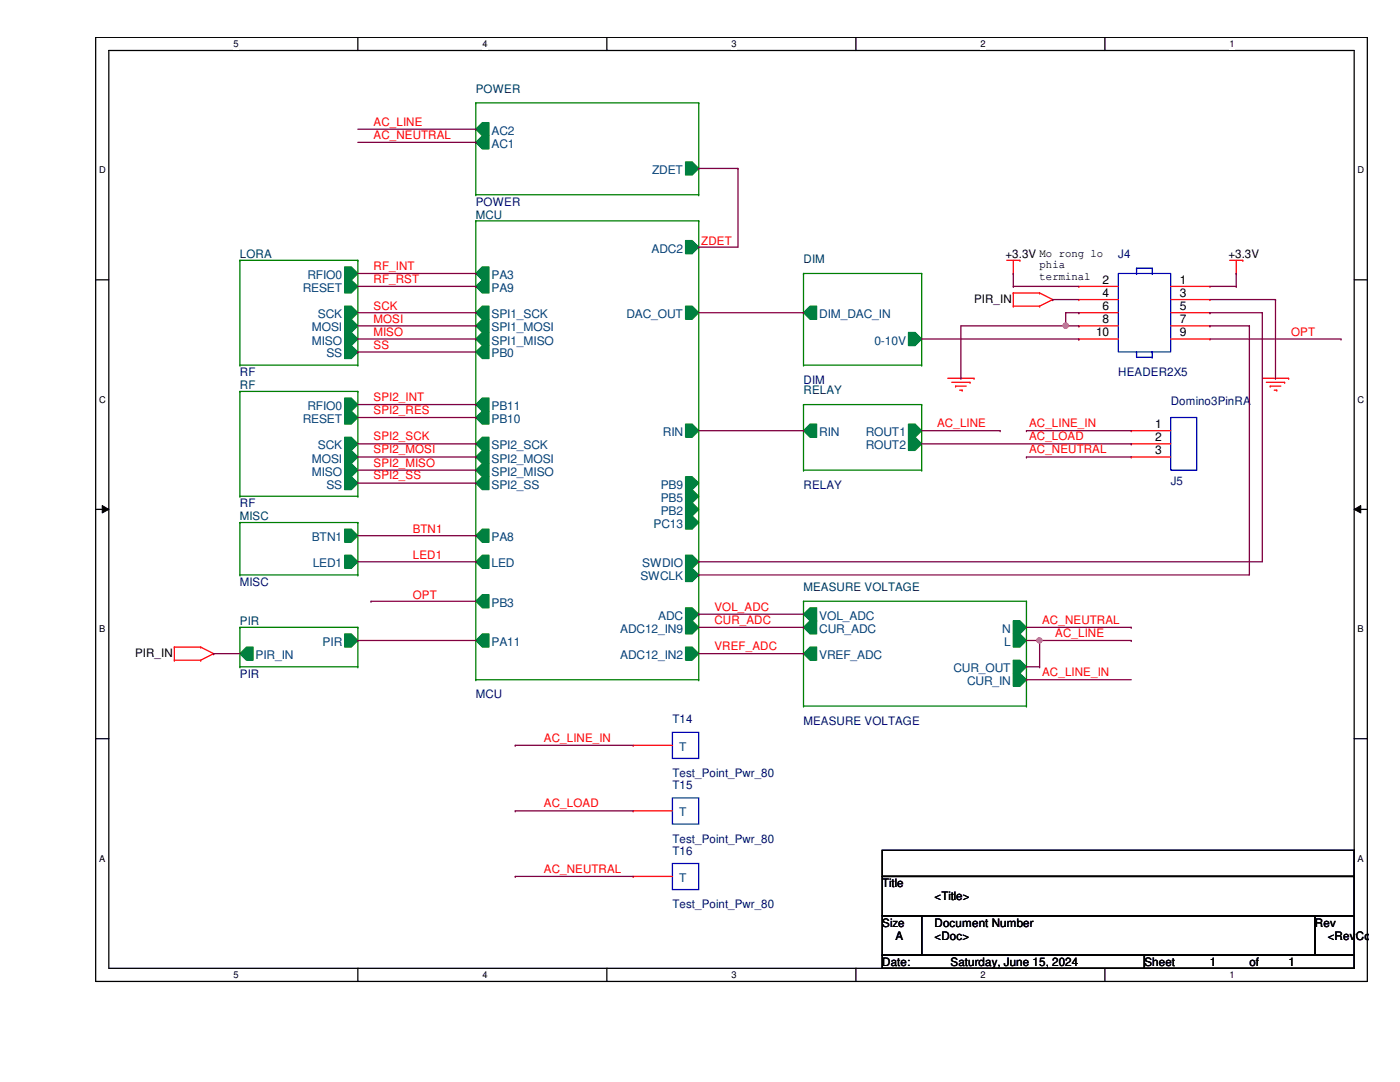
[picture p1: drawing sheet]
<svg xmlns="http://www.w3.org/2000/svg" width="279mm" height="216mm" viewBox="0 0 279 216" stroke-linecap="round" stroke-linejoin="round" font-family="sans-serif">
<path d="M19.1 7.5h253.8v188.3h-253.8zM21.7 10.1h248.6v183.1h-248.6z" fill="none" stroke="#000" stroke-width=".25"/>
<g fill="#fff">
<path d="M46.6 7.7h1v2.1h-1z"/>
<path d="M46.6 193.5h1v2.1h-1z"/>
</g>
<path d="M71.4 7.5v2.6M71.4 193.2v2.6" fill="none" stroke="#000" stroke-width=".25"/>
<g fill="#fff">
<path d="M96.3 7.7h1v2.1h-1z"/>
<path d="M96.3 193.5h1v2.1h-1z"/>
</g>
<path d="M121.1 7.5v2.6M121.1 193.2v2.6" fill="none" stroke="#000" stroke-width=".25"/>
<g fill="#fff">
<path d="M146 7.7h1v2.1h-1z"/>
<path d="M146 193.5h1v2.1h-1z"/>
</g>
<path d="M170.8 7.5v2.6M170.8 193.2v2.6" fill="none" stroke="#000" stroke-width=".25"/>
<g fill="#fff">
<path d="M195.7 7.7h1v2.1h-1z"/>
<path d="M195.7 193.5h1v2.1h-1z"/>
</g>
<path d="M220.5 7.5v2.6M220.5 193.2v2.6" fill="none" stroke="#000" stroke-width=".25"/>
<g fill="#fff">
<path d="M245.4 7.7h1v2.1h-1z"/>
<path d="M245.4 193.5h1v2.1h-1z"/>
<path d="M19.8 32.9h1.3v2.1h-1.3z"/>
<path d="M270.9 32.9h1.3v2.1h-1.3z"/>
<path d="M19.8 78.7h1.3v2.1h-1.3z"/>
<path d="M270.9 78.7h1.3v2.1h-1.3z"/>
</g>
<path d="M19.1 55.8h2.6M270.3 55.8h2.6" fill="none" stroke="#000" stroke-width=".25"/>
<g fill="#fff">
<path d="M19.8 124.5h1.2v2.1h-1.2z"/>
<path d="M270.9 124.5h1.3v2.1h-1.3z"/>
</g>
<path d="M19.1 101.6h2.6M270.3 101.6h2.6" fill="none" stroke="#000" stroke-width=".25"/>
<path d="M20.4 100.9l1.3 .7-1.3 .8zM270.3 101.6l1.3-.7v1.5z" fill="#000"/>
<path d="M20.4 100.9l1.3 .7-1.3 .8zM270.3 101.6l1.3-.7v1.5z" fill="none" stroke="#000" stroke-width=".2"/>
<g fill="#fff">
<path d="M19.8 170.3h1.2v2h-1.2z"/>
<path d="M270.9 170.3h1.3v2h-1.3z"/>
</g>
<path d="M19.1 147.4h2.6M270.3 147.4h2.6M176.1 169.7h94.2v5.2h-94.2zM176.1 174.9h94.2v7.9h-94.2zM176.1 182.8h7.8v7.8h-7.8zM176.1 190.6h52.3v2.6h-52.3zM183.9 182.8h78.5v7.8h-78.5zM228.4 190.6h41.9v2.6h-41.9zM262.4 182.8h7.9v7.8h-7.9z" fill="none" stroke="#000" stroke-width=".25"/>
<g fill="none" stroke="#f00" stroke-width=".25">
<path d="M200.9 51.9h2.6M202.2 58.5h.1M202.2 54.6h.1M202.2 51.9v2.7M202.2 58.5v2.6M202.2 58.5h5.3M203.5 51.9h.1M207.5 58.5h.1M207.5 58.5l2.6 1.3M210.1 59.8h.1M210.1 59.8l-2.6 1.3M245.4 51.9h2.6"/>
<path d="M246.7 54.6h.1M246.7 51.9v2.7M248 51.9h.1M189.1 75.5h5.3M189.9 76.3h3.7M190.7 77h.1M190.7 77h2.1M191.5 77.9h.5M192 77.9h.1M193.6 76.3h.1M194.4 75.5h.1M202.2 61.1h.1"/>
<path d="M202.2 61.1h5.3M207.5 61.1h.1M251.9 75.5h5.3M252.7 76.3h3.7M253.5 77h.1M253.5 77h2.1M254.3 77.9h.5M254.8 77.9h.1M256.4 76.3h.1M257.2 75.5h.1M34.8 131.7h.1M34.8 129.1h.1"/>
<path d="M34.8 131.7h5.2M34.8 129.1v2.6M34.8 129.1h5.2M40 131.7h.1M40 129.1h.1M40 129.1l2.6 1.3M42.6 130.4h.1M42.6 130.4l-2.6 1.3"/>
</g>
<path d="M161.7 61.1h1.3v2.6h-1.3l-1.3-1.3z" fill-rule="evenodd" fill="#008040"/>
<path d="M161.7 61.1h1.3v2.6h-1.3l-1.3-1.3z" fill="none" stroke="#008040" stroke-width=".25"/>
<path d="M181.3 66.3h1.3l1.3 1.3-1.3 1.4h-1.3z" fill-rule="evenodd" fill="#008040"/>
<path d="M181.3 66.3h1.3l1.3 1.3-1.3 1.4h-1.3z" fill="none" stroke="#008040" stroke-width=".25"/>
<path d="M160.4 54.6h.1M160.4 54.6h23.5M160.4 54.6v18.3M183.9 54.6h.1M183.9 54.6v18.3M160.4 72.9h.1M160.4 72.9h23.5M183.9 72.9h.1" fill="none" stroke="#008000" stroke-width=".25"/>
<path d="M134.2 146.1h5.2v5.2h-5.2z" fill="none" stroke="#00f" stroke-width=".25"/>
<path d="M126.4 148.7h.1M126.4 148.7h7.8" fill="none" stroke="#f00" stroke-width=".25"/>
<path d="M68.8 55.9h1.3l1.3 1.2-1.3 1.4h-1.3z" fill-rule="evenodd" fill="#008040"/>
<path d="M68.8 55.9h1.3l1.3 1.2-1.3 1.4h-1.3z" fill="none" stroke="#008040" stroke-width=".25"/>
<path d="M68.8 69h1.3l1.3 1.2-1.3 1.3h-1.3z" fill-rule="evenodd" fill="#008040"/>
<path d="M68.8 69h1.3l1.3 1.2-1.3 1.3h-1.3z" fill="none" stroke="#008040" stroke-width=".25"/>
<path d="M68.8 61.1h1.3l1.3 1.3-1.3 1.3h-1.3z" fill-rule="evenodd" fill="#008040"/>
<path d="M68.8 61.1h1.3l1.3 1.3-1.3 1.3h-1.3z" fill="none" stroke="#008040" stroke-width=".25"/>
<path d="M68.8 63.7h1.3l1.3 1.3-1.3 1.3h-1.3z" fill-rule="evenodd" fill="#008040"/>
<path d="M68.8 63.7h1.3l1.3 1.3-1.3 1.3h-1.3z" fill="none" stroke="#008040" stroke-width=".25"/>
<path d="M68.8 66.3h1.3l1.3 1.3-1.3 1.4h-1.3z" fill-rule="evenodd" fill="#008040"/>
<path d="M68.8 66.3h1.3l1.3 1.3-1.3 1.4h-1.3z" fill="none" stroke="#008040" stroke-width=".25"/>
<path d="M68.8 53.3h1.3l1.3 1.3-1.3 1.3h-1.3z" fill-rule="evenodd" fill="#008040"/>
<path d="M68.8 53.3h1.3l1.3 1.3-1.3 1.3h-1.3z" fill="none" stroke="#008040" stroke-width=".25"/>
<path d="M47.9 51.9h.1M47.9 51.9h23.5M47.9 51.9v21M71.4 51.9h.1M71.4 51.9v21M47.9 72.9h.1M47.9 72.9h23.5M71.4 72.9h.1" fill="none" stroke="#008000" stroke-width=".25"/>
<path d="M136.8 32.3h1.3l1.3 1.3-1.3 1.3h-1.3z" fill-rule="evenodd" fill="#008040"/>
<path d="M136.8 32.3h1.3l1.3 1.3-1.3 1.3h-1.3z" fill="none" stroke="#008040" stroke-width=".25"/>
<path d="M95 25.8l1.3-1.3h1.3v2.6h-1.3z" fill-rule="evenodd" fill="#008040"/>
<path d="M95 25.8l1.3-1.3h1.3v2.6h-1.3z" fill="none" stroke="#008040" stroke-width=".25"/>
<path d="M95 28.4l1.3-1.3h1.3v2.6h-1.3z" fill-rule="evenodd" fill="#008040"/>
<path d="M95 28.4l1.3-1.3h1.3v2.6h-1.3z" fill="none" stroke="#008040" stroke-width=".25"/>
<path d="M95 38.9h.1M95 20.5h.1M95 20.5h44.4M95 38.9h44.4M95 20.5v18.4M139.4 20.5h.1M139.4 38.9h.1M139.4 20.5v18.4" fill="none" stroke="#008000" stroke-width=".25"/>
<path d="M161.7 84.6h1.3v2.6h-1.3l-1.3-1.3z" fill-rule="evenodd" fill="#008040"/>
<path d="M161.7 84.6h1.3v2.6h-1.3l-1.3-1.3z" fill="none" stroke="#008040" stroke-width=".25"/>
<path d="M181.3 84.6h1.3l1.3 1.3-1.3 1.3h-1.3z" fill-rule="evenodd" fill="#008040"/>
<path d="M181.3 84.6h1.3l1.3 1.3-1.3 1.3h-1.3z" fill="none" stroke="#008040" stroke-width=".25"/>
<path d="M181.3 87.2h1.3l1.3 1.4-1.3 1.3h-1.3z" fill-rule="evenodd" fill="#008040"/>
<path d="M181.3 87.2h1.3l1.3 1.4-1.3 1.3h-1.3z" fill="none" stroke="#008040" stroke-width=".25"/>
<path d="M160.4 93.8h.1M160.4 80.7h.1M160.4 80.7h23.5M160.4 93.8h23.5M160.4 80.7v13.1M183.9 80.7h.1M183.9 93.8h.1M183.9 80.7v13.1" fill="none" stroke="#008000" stroke-width=".25"/>
<path d="M136.8 121.3h1.3l1.3 1.3-1.3 1.3h-1.3z" fill-rule="evenodd" fill="#008040"/>
<path d="M136.8 121.3h1.3l1.3 1.3-1.3 1.3h-1.3z" fill="none" stroke="#008040" stroke-width=".25"/>
<path d="M136.8 48h1.3l1.3 1.3-1.3 1.3h-1.3z" fill-rule="evenodd" fill="#008040"/>
<path d="M136.8 48h1.3l1.3 1.3-1.3 1.3h-1.3z" fill="none" stroke="#008040" stroke-width=".25"/>
<path d="M96.3 53.3h1.3v2.6h-1.3l-1.3-1.3z" fill-rule="evenodd" fill="#008040"/>
<path d="M96.3 53.3h1.3v2.6h-1.3l-1.3-1.3z" fill="none" stroke="#008040" stroke-width=".25"/>
<path d="M95 80.7l1.3-1.3h1.3v2.6h-1.3z" fill-rule="evenodd" fill="#008040"/>
<path d="M95 80.7l1.3-1.3h1.3v2.6h-1.3z" fill="none" stroke="#008040" stroke-width=".25"/>
<path d="M96.3 61.1h1.3v2.6h-1.3l-1.3-1.3z" fill-rule="evenodd" fill="#008040"/>
<path d="M96.3 61.1h1.3v2.6h-1.3l-1.3-1.3z" fill="none" stroke="#008040" stroke-width=".25"/>
<path d="M95 83.3l1.3-1.3h1.3v2.6h-1.3z" fill-rule="evenodd" fill="#008040"/>
<path d="M95 83.3l1.3-1.3h1.3v2.6h-1.3z" fill="none" stroke="#008040" stroke-width=".25"/>
<path d="M95 67.6l1.3-1.3h1.3v2.7h-1.3z" fill-rule="evenodd" fill="#008040"/>
<path d="M95 67.6l1.3-1.3h1.3v2.7h-1.3z" fill="none" stroke="#008040" stroke-width=".25"/>
<path d="M136.8 95.1h1.3l1.3 1.3-1.3 1.3h-1.3z" fill-rule="evenodd" fill="#008040"/>
<path d="M136.8 95.1h1.3l1.3 1.3-1.3 1.3h-1.3z" fill="none" stroke="#008040" stroke-width=".25"/>
<path d="M96.3 63.7h1.3v2.6h-1.3l-1.3-1.3z" fill-rule="evenodd" fill="#008040"/>
<path d="M96.3 63.7h1.3v2.6h-1.3l-1.3-1.3z" fill="none" stroke="#008040" stroke-width=".25"/>
<path d="M136.8 97.7h1.3l1.3 1.3-1.3 1.3h-1.3z" fill-rule="evenodd" fill="#008040"/>
<path d="M136.8 97.7h1.3l1.3 1.3-1.3 1.3h-1.3z" fill="none" stroke="#008040" stroke-width=".25"/>
<path d="M95 120l1.3-1.3h1.3v2.6h-1.3z" fill-rule="evenodd" fill="#008040"/>
<path d="M95 120l1.3-1.3h1.3v2.6h-1.3z" fill="none" stroke="#008040" stroke-width=".25"/>
<path d="M95 70.2l1.3-1.2h1.3v2.5h-1.3z" fill-rule="evenodd" fill="#008040"/>
<path d="M95 70.2l1.3-1.2h1.3v2.5h-1.3z" fill="none" stroke="#008040" stroke-width=".25"/>
<path d="M136.8 103h1.3l1.3 1.3-1.3 1.3h-1.3z" fill-rule="evenodd" fill="#008040"/>
<path d="M136.8 103h1.3l1.3 1.3-1.3 1.3h-1.3z" fill="none" stroke="#008040" stroke-width=".25"/>
<path d="M136.8 100.3h1.3l1.3 1.3-1.3 1.4h-1.3z" fill-rule="evenodd" fill="#008040"/>
<path d="M136.8 100.3h1.3l1.3 1.3-1.3 1.4h-1.3z" fill="none" stroke="#008040" stroke-width=".25"/>
<path d="M136.8 61.1h1.3l1.3 1.3-1.3 1.3h-1.3z" fill-rule="evenodd" fill="#008040"/>
<path d="M136.8 61.1h1.3l1.3 1.3-1.3 1.3h-1.3z" fill="none" stroke="#008040" stroke-width=".25"/>
<path d="M136.8 110.8h1.3l1.3 1.3-1.3 1.3h-1.3z" fill-rule="evenodd" fill="#008040"/>
<path d="M136.8 110.8h1.3l1.3 1.3-1.3 1.3h-1.3z" fill="none" stroke="#008040" stroke-width=".25"/>
<path d="M136.8 113.4h1.3l1.3 1.3-1.3 1.3h-1.3z" fill-rule="evenodd" fill="#008040"/>
<path d="M136.8 113.4h1.3l1.3 1.3-1.3 1.3h-1.3z" fill="none" stroke="#008040" stroke-width=".25"/>
<path d="M95 106.9l1.3-1.3h1.3v2.6h-1.3z" fill-rule="evenodd" fill="#008040"/>
<path d="M95 106.9l1.3-1.3h1.3v2.6h-1.3z" fill="none" stroke="#008040" stroke-width=".25"/>
<path d="M96.3 110.8h1.3v2.6h-1.3l-1.3-1.3z" fill-rule="evenodd" fill="#008040"/>
<path d="M96.3 110.8h1.3v2.6h-1.3l-1.3-1.3z" fill="none" stroke="#008040" stroke-width=".25"/>
<path d="M95 91.2l1.3-1.3h1.3v2.6h-1.3z" fill-rule="evenodd" fill="#008040"/>
<path d="M95 91.2l1.3-1.3h1.3v2.6h-1.3z" fill="none" stroke="#008040" stroke-width=".25"/>
<path d="M95 88.6l1.3-1.4h1.3v2.7h-1.3z" fill-rule="evenodd" fill="#008040"/>
<path d="M95 88.6l1.3-1.4h1.3v2.7h-1.3z" fill="none" stroke="#008040" stroke-width=".25"/>
<path d="M95 96.4l1.3-1.3h1.3v2.6h-1.3z" fill-rule="evenodd" fill="#008040"/>
<path d="M95 96.4l1.3-1.3h1.3v2.6h-1.3z" fill="none" stroke="#008040" stroke-width=".25"/>
<path d="M95 93.8l1.3-1.3h1.3v2.6h-1.3z" fill-rule="evenodd" fill="#008040"/>
<path d="M95 93.8l1.3-1.3h1.3v2.6h-1.3z" fill="none" stroke="#008040" stroke-width=".25"/>
<path d="M95 127.8l1.3-1.3h1.3v2.6h-1.3z" fill-rule="evenodd" fill="#008040"/>
<path d="M95 127.8l1.3-1.3h1.3v2.6h-1.3z" fill="none" stroke="#008040" stroke-width=".25"/>
<path d="M136.8 123.9h1.3l1.3 1.3-1.3 1.3h-1.3z" fill-rule="evenodd" fill="#008040"/>
<path d="M136.8 123.9h1.3l1.3 1.3-1.3 1.3h-1.3z" fill="none" stroke="#008040" stroke-width=".25"/>
<path d="M95 57.1l1.3-1.2h1.3v2.6h-1.3z" fill-rule="evenodd" fill="#008040"/>
<path d="M95 57.1l1.3-1.2h1.3v2.6h-1.3z" fill="none" stroke="#008040" stroke-width=".25"/>
<path d="M136.8 84.6h1.3l1.3 1.3-1.3 1.3h-1.3z" fill-rule="evenodd" fill="#008040"/>
<path d="M136.8 84.6h1.3l1.3 1.3-1.3 1.3h-1.3z" fill="none" stroke="#008040" stroke-width=".25"/>
<path d="M136.8 129.1h1.3l1.3 1.3-1.3 1.3h-1.3z" fill-rule="evenodd" fill="#008040"/>
<path d="M136.8 129.1h1.3l1.3 1.3-1.3 1.3h-1.3z" fill="none" stroke="#008040" stroke-width=".25"/>
<path d="M95 44.1h.1M95 44.1h44.4M95 44.1v91.5M139.4 44.1h.1M139.4 44.1v91.5M95 135.6h.1M95 135.6h44.4M139.4 135.6h.1" fill="none" stroke="#008000" stroke-width=".25"/>
<path d="M68.8 105.6h1.3l1.3 1.3-1.3 1.3h-1.3z" fill-rule="evenodd" fill="#008040"/>
<path d="M68.8 105.6h1.3l1.3 1.3-1.3 1.3h-1.3z" fill="none" stroke="#008040" stroke-width=".25"/>
<path d="M68.8 110.8h1.3l1.3 1.3-1.3 1.3h-1.3z" fill-rule="evenodd" fill="#008040"/>
<path d="M68.8 110.8h1.3l1.3 1.3-1.3 1.3h-1.3z" fill="none" stroke="#008040" stroke-width=".25"/>
<path d="M47.9 114.7h.1M47.9 104.3h.1M47.9 104.3h23.5M47.9 114.7h23.5M47.9 104.3v10.4M71.4 104.3h.1M71.4 114.7h.1M71.4 104.3v10.4" fill="none" stroke="#008000" stroke-width=".25"/>
<path d="M68.8 87.2h1.3l1.3 1.4-1.3 1.3h-1.3z" fill-rule="evenodd" fill="#008040"/>
<path d="M68.8 87.2h1.3l1.3 1.4-1.3 1.3h-1.3z" fill="none" stroke="#008040" stroke-width=".25"/>
<path d="M68.8 79.4h1.3l1.3 1.3-1.3 1.3h-1.3z" fill-rule="evenodd" fill="#008040"/>
<path d="M68.8 79.4h1.3l1.3 1.3-1.3 1.3h-1.3z" fill="none" stroke="#008040" stroke-width=".25"/>
<path d="M68.8 89.9h1.3l1.3 1.3-1.3 1.3h-1.3z" fill-rule="evenodd" fill="#008040"/>
<path d="M68.8 89.9h1.3l1.3 1.3-1.3 1.3h-1.3z" fill="none" stroke="#008040" stroke-width=".25"/>
<path d="M68.8 92.5h1.3l1.3 1.3-1.3 1.3h-1.3z" fill-rule="evenodd" fill="#008040"/>
<path d="M68.8 92.5h1.3l1.3 1.3-1.3 1.3h-1.3z" fill="none" stroke="#008040" stroke-width=".25"/>
<path d="M68.8 95.1h1.3l1.3 1.3-1.3 1.3h-1.3z" fill-rule="evenodd" fill="#008040"/>
<path d="M68.8 95.1h1.3l1.3 1.3-1.3 1.3h-1.3z" fill="none" stroke="#008040" stroke-width=".25"/>
<path d="M68.8 82h1.3l1.3 1.3-1.3 1.3h-1.3z" fill-rule="evenodd" fill="#008040"/>
<path d="M68.8 82h1.3l1.3 1.3-1.3 1.3h-1.3z" fill="none" stroke="#008040" stroke-width=".25"/>
<path d="M47.9 78.1h.1M47.9 78.1h23.5M47.9 78.1v20.9M71.4 78.1h.1M71.4 78.1v20.9M47.9 99h.1M47.9 99h23.5M71.4 99h.1" fill="none" stroke="#008000" stroke-width=".25"/>
<path d="M223.2 54.6h10.4v15.6h-10.4zM226.8 53.5h.1M226.8 54.6h.1M226.8 53.5h3.2v1.1M226.8 53.5v1.1M230 54.6h.1M226.8 70.2h.1M226.8 70.2v1.1h3.2M230 71.3h.1M230 70.2h.1M230 70.2v1.1" fill="none" stroke="#00f" stroke-width=".25"/>
<g fill="none" stroke="#f00" stroke-width=".25">
<path d="M215.3 57.1h.1M215.3 59.8h.1M215.3 57.1h7.9M215.3 59.8h7.9M233.6 57.1h7.9M233.6 59.8h7.9M241.5 57.1h.1M241.5 59.8h.1M215.3 62.4h.1M215.3 65h.1M215.3 67.6h.1M215.3 62.4h7.9"/>
<path d="M215.3 65h7.9M215.3 67.6h7.9M233.6 62.4h7.9M233.6 65h7.9M233.6 67.6h7.9M241.5 62.4h.1M241.5 65h.1M241.5 67.6h.1"/>
</g>
<path d="M68.8 126.5h1.3l1.3 1.3-1.3 1.3h-1.3z" fill-rule="evenodd" fill="#008040"/>
<path d="M68.8 126.5h1.3l1.3 1.3-1.3 1.3h-1.3z" fill="none" stroke="#008040" stroke-width=".25"/>
<path d="M47.9 130.4l1.3-1.3h1.3v2.6h-1.3z" fill-rule="evenodd" fill="#008040"/>
<path d="M47.9 130.4l1.3-1.3h1.3v2.6h-1.3z" fill="none" stroke="#008040" stroke-width=".25"/>
<path d="M47.9 133.1h.1M47.9 125.2h.1M47.9 125.2h23.5M47.9 133.1h23.5M47.9 125.2v7.9M71.4 125.2h.1M71.4 133.1h.1M71.4 125.2v7.9" fill="none" stroke="#008000" stroke-width=".25"/>
<path d="M233.6 83.3h5.2v10.5h-5.2z" fill="none" stroke="#00f" stroke-width=".25"/>
<path d="M225.8 85.9h.1M225.8 88.6h.1M225.8 91.2h.1M225.8 85.9h7.8M225.8 88.6h7.8M225.8 91.2h7.8" fill="none" stroke="#f00" stroke-width=".25"/>
<path d="M202.2 131.7h1.3l1.4 1.4-1.4 1.3h-1.3z" fill-rule="evenodd" fill="#008040"/>
<path d="M202.2 131.7h1.3l1.4 1.4-1.4 1.3h-1.3z" fill="none" stroke="#008040" stroke-width=".25"/>
<path d="M202.2 134.4h1.3l1.4 1.2-1.4 1.3h-1.3z" fill-rule="evenodd" fill="#008040"/>
<path d="M202.2 134.4h1.3l1.4 1.2-1.4 1.3h-1.3z" fill="none" stroke="#008040" stroke-width=".25"/>
<path d="M160.4 122.6l1.3-1.3h1.3v2.6h-1.3z" fill-rule="evenodd" fill="#008040"/>
<path d="M160.4 122.6l1.3-1.3h1.3v2.6h-1.3z" fill="none" stroke="#008040" stroke-width=".25"/>
<path d="M161.7 123.9h1.3v2.6h-1.3l-1.3-1.3z" fill-rule="evenodd" fill="#008040"/>
<path d="M161.7 123.9h1.3v2.6h-1.3l-1.3-1.3z" fill="none" stroke="#008040" stroke-width=".25"/>
<path d="M161.7 129.1h1.3v2.6h-1.3l-1.3-1.3z" fill-rule="evenodd" fill="#008040"/>
<path d="M161.7 129.1h1.3v2.6h-1.3l-1.3-1.3z" fill="none" stroke="#008040" stroke-width=".25"/>
<path d="M202.2 123.9h1.3l1.4 1.3-1.4 1.3h-1.3z" fill-rule="evenodd" fill="#008040"/>
<path d="M202.2 123.9h1.3l1.4 1.3-1.4 1.3h-1.3z" fill="none" stroke="#008040" stroke-width=".25"/>
<path d="M202.2 126.5h1.3l1.4 1.3-1.4 1.3h-1.3z" fill-rule="evenodd" fill="#008040"/>
<path d="M202.2 126.5h1.3l1.4 1.3-1.4 1.3h-1.3z" fill="none" stroke="#008040" stroke-width=".25"/>
<path d="M160.4 120h.1M160.4 120h44.5M160.4 120v20.9M204.9 120h.1M204.9 120v20.9M160.4 140.9h.1M160.4 140.9h44.5M204.9 140.9h.1" fill="none" stroke="#008000" stroke-width=".25"/>
<path d="M134.2 159.2h5.2v5.2h-5.2zM134.2 172.3h5.2v5.2h-5.2z" fill="none" stroke="#00f" stroke-width=".25"/>
<path d="M126.4 161.8h.1M126.4 174.9h.1M126.4 161.8h7.8M126.4 174.9h7.8" fill="none" stroke="#f00" stroke-width=".25"/>
<g fill="none" stroke="#800040" stroke-width=".25">
<path d="M139.4 33.6h.1M139.4 33.6h7.9M147.3 33.6h.1M147.3 33.6v15.7h-7.9M139.4 49.3h.1M202.2 57.1h.1M202.2 54.6h.1M202.2 57.1h13.1M202.2 54.6v2.5M210.1 59.8h.1M210.1 59.8h5.2M241.5 57.1h5.2"/>
<path d="M241.5 59.8h13.1M246.7 57.1h.1M246.7 54.6h.1M246.7 54.6v2.5M254.6 59.8h.1M254.6 59.8v15.7M139.4 62.4h21M160.4 62.4h.1M183.9 67.6h31.4M191.8 65h20.9M212.7 62.4h.1M212.7 65h.1"/>
<path d="M212.7 62.4v2.6M215.3 67.6h.1M241.5 62.4h.1M241.5 65h.1M241.5 62.4h10.4M241.5 65h7.8M249.3 65h.1M249.3 65v49.7h-109.9M251.9 62.4h.1M251.9 62.4v49.7h-112.5M254.6 75.5h.1M139.4 85.9h21"/>
<path d="M160.4 85.9h.1M183.9 88.6h41.9M204.9 85.9h.1M204.9 85.9h20.9M225.8 88.6h.1M71.4 106.9h23.6M71.4 112.1h23.6M95 106.9h.1M95 112.1h.1M139.4 112.1h.1M139.4 114.7h.1M42.6 130.4h.1"/>
<path d="M42.6 130.4h5.3"/>
</g>
<circle cx="212.7" cy="65" r=".51" fill="#f0f"/>
<circle cx="212.7" cy="65" r=".51" fill="none" stroke="#f0f" stroke-width=".25"/>
<g fill="none" stroke="#800040" stroke-width=".25">
<path d="M71.4 25.8h23.6M71.4 28.4h23.6M95 25.8h.1M95 28.4h.1M71.4 57.1h23.6M71.4 54.6h23.6M95 57.1h.1M95 54.6h.1M71.4 70.2h.1M71.4 62.4h23.6M71.4 65h23.6M71.4 67.6h23.6"/>
<path d="M71.4 70.2h23.6M95 67.6h.1M95 65h.1M95 62.4h.1M191.8 75.5h.1M191.8 65v10.5M212.7 62.4h2.6M212.7 65h2.6M215.3 62.4h.1M215.3 65h.1M241.5 67.6h26.1M267.6 67.6h.1"/>
<path d="M71.4 91.2h23.6M71.4 80.7h23.6M71.4 83.3h23.6M71.4 88.6h23.6M71.4 93.8h23.6M71.4 96.4h23.6M95 80.7h.1M95 83.3h.1M95 88.6h.1M95 91.2h.1M95 93.8h.1M95 96.4h.1"/>
<path d="M204.9 91.2h.1M204.9 91.2h20.9M74 120h.1M74 120h21M71.4 127.8h.1M71.4 127.8h23.6M139.4 122.6h.1M139.4 122.6h21M204.9 135.6h.1M204.9 133.1h.1M204.9 127.8h20.9M204.9 135.6h20.9"/>
<path d="M204.9 125.2h20.9M204.9 133.1h2.6M207.5 127.8h.1M207.5 133.1h.1M207.5 127.8v5.3M225.8 125.2h.1M225.8 127.8h.1"/>
</g>
<circle cx="207.4" cy="127.8" r=".5" fill="#f0f"/>
<circle cx="207.4" cy="127.8" r=".5" fill="none" stroke="#f0f" stroke-width=".25"/>
<path d="M183.9 85.9h15.7M199.6 85.9h.1M139.4 125.2h21M139.4 130.4h21M160.4 125.2h.1M160.4 130.4h.1M102.8 148.7h.1M102.8 148.7h23.6M102.8 174.9h.1M102.8 161.8h.1M102.8 174.9h23.6M102.8 161.8h23.6" fill="none" stroke="#800040" stroke-width=".25"/>
<circle cx="212.7" cy="65" r=".51" fill="#f0f"/>
<circle cx="212.7" cy="65" r=".51" fill="none" stroke="#f0f" stroke-width=".25"/>
<circle cx="207.4" cy="127.8" r=".5" fill="#f0f"/>
<circle cx="207.4" cy="127.8" r=".5" fill="none" stroke="#f0f" stroke-width=".25"/>
<g font-size="2.4" fill="#004080">
<text x="98.1" y="26.9">AC2</text>
<text x="98.1" y="29.5">AC1</text>
<text x="130.1" y="34.7">ZDET</text>
<text x="130" y="50.4">ADC2</text>
<text x="60.4" y="58.3">RESET</text>
<text x="61.3" y="55.7">RFIO0</text>
<text x="98.1" y="55.7">PA3</text>
<text x="98.1" y="58.3">PA9</text>
<text x="63.5" y="63.5">SCK</text>
<text x="98.1" y="63.5">SPI1_SCK</text>
<text x="125" y="63.5">DAC_OUT</text>
<text x="163.5" y="63.5">DIM_DAC_IN</text>
<text x="62.2" y="66.1">MOSI</text>
<text x="62.2" y="68.7">MISO</text>
<text x="65.2" y="71.3">SS</text>
<text x="98.1" y="68.7">SPI1_MISO</text>
<text x="98.1" y="66.1">SPI1_MOSI</text>
<text x="98.1" y="71.3">PB0</text>
<text x="174.5" y="68.7">0-10V</text>
<text x="61.3" y="81.8">RFIO0</text>
<text x="98.1" y="81.8">PB11</text>
<text x="60.4" y="84.4">RESET</text>
<text x="63.5" y="89.7">SCK</text>
<text x="98.1" y="84.4">PB10</text>
<text x="98.1" y="89.7">SPI2_SCK</text>
<text x="132.3" y="87">RIN</text>
<text x="163.5" y="87">RIN</text>
<text x="172.8" y="87">ROUT1</text>
<text x="172.8" y="89.7">ROUT2</text>
<text x="62.2" y="92.3">MOSI</text>
<text x="62.2" y="94.9">MISO</text>
<text x="98.1" y="92.3">SPI2_MOSI</text>
<text x="98.1" y="94.9">SPI2_MISO</text>
<text x="65.2" y="97.5">SS</text>
<text x="98.1" y="97.5">SPI2_SS</text>
<text x="131.9" y="97.5">PB9</text>
<text x="131.9" y="100.1">PB5</text>
<text x="62.2" y="108">BTN1</text>
<text x="98.1" y="108">PA8</text>
<text x="130.4" y="105.4">PC13</text>
<text x="131.9" y="102.7">PB2</text>
<text x="62.4" y="113.2">LED1</text>
<text x="98.1" y="113.2">LED</text>
<text x="128.2" y="113.2">SWDIO</text>
<text x="127.8" y="115.8">SWCLK</text>
<text x="98.1" y="121.1">PB3</text>
<text x="131.4" y="123.7">ADC</text>
<text x="163.5" y="123.7">VOL_ADC</text>
<text x="51" y="131.5">PIR_IN</text>
<text x="64.4" y="128.9">PIR</text>
<text x="98.1" y="128.9">PA11</text>
<text x="123.8" y="126.3">ADC12_IN9</text>
<text x="123.8" y="131.5">ADC12_IN2</text>
<text x="163.5" y="126.3">CUR_ADC</text>
<text x="163.5" y="131.5">VREF_ADC</text>
<text x="200" y="126.3">N</text>
<text x="200.4" y="128.9">L</text>
<text x="190.3" y="134.2">CUR_OUT</text>
<text x="193" y="136.7">CUR_IN</text>
<text x="135.5" y="149.8">T</text>
<text x="135.5" y="162.9">T</text>
<text x="135.5" y="176">T</text>
</g>
<g font-size="2.4">
<text x="220" y="56.6">2</text>
<text x="220" y="59.2">4</text>
<text x="235.5" y="56.6">1</text>
<text x="235.5" y="59.2">3</text>
<text x="220" y="61.8">6</text>
<text x="220" y="64.5">8</text>
<text x="235.5" y="61.8">5</text>
<text x="235.5" y="64.5">7</text>
<text x="218.7" y="67.1">10</text>
<text x="235.5" y="67.1">9</text>
<text x="230.5" y="85.4">1</text>
<text x="230.5" y="88">2</text>
<text x="230.5" y="90.6">3</text>
</g>
<g font-size="2.3" fill="#004040">
<text x="95" y="18.5">POWER</text>
<text x="95" y="43.6">MCU</text>
<text x="47.9" y="51.5">LORA</text>
<text x="160.4" y="52.5">DIM</text>
<text x="47.9" y="77.6">RF</text>
<text x="160.4" y="78.7">RELAY</text>
<text x="47.9" y="103.8">MISC</text>
<text x="160.4" y="117.9">MEASURE VOLTAGE</text>
<text x="47.9" y="124.7">PIR</text>
</g>
<g font-size="2.3" fill="#f00">
<text x="74.5" y="25.1">AC_LINE</text>
<text x="74.5" y="27.7">AC_NEUTRAL</text>
<text x="74.5" y="53.8">RF_INT</text>
<text x="140" y="48.8">ZDET</text>
<text x="74.5" y="56.4">RF_RST</text>
<text x="74.5" y="64.5">MOSI</text>
<text x="74.5" y="61.9">SCK</text>
<text x="74.5" y="67.1">MISO</text>
<text x="74.5" y="69.7">SS</text>
<text x="257.7" y="67.1">OPT</text>
<text x="74.5" y="80">SPI2_INT</text>
<text x="74.5" y="82.6">SPI2_RES</text>
<text x="74.5" y="87.8">SPI2_SCK</text>
<text x="187" y="85.2">AC_LINE</text>
<text x="205.4" y="85.2">AC_LINE_IN</text>
<text x="205.4" y="87.8">AC_LOAD</text>
<text x="74.5" y="90.5">SPI2_MOSI</text>
<text x="74.5" y="93.1">SPI2_MISO</text>
<text x="74.5" y="95.7">SPI2_SS</text>
<text x="205.4" y="90.5">AC_NEUTRAL</text>
<text x="82.4" y="106.4">BTN1</text>
<text x="82.4" y="111.6">LED1</text>
<text x="82.4" y="119.5">OPT</text>
<text x="142.6" y="121.8">VOL_ADC</text>
<text x="142.6" y="124.5">CUR_ADC</text>
<text x="208" y="124.5">AC_NEUTRAL</text>
<text x="142.6" y="129.7">VREF_ADC</text>
<text x="210.6" y="127.1">AC_LINE</text>
<text x="208" y="134.9">AC_LINE_IN</text>
<text x="108.5" y="148">AC_LINE_IN</text>
<text x="108.5" y="161.1">AC_LOAD</text>
<text x="108.5" y="174.2">AC_NEUTRAL</text>
</g>
<g font-size="2.3" fill="#000080">
<text x="95" y="41">POWER</text>
<text x="223.2" y="51.5">J4</text>
<text x="47.9" y="75">RF</text>
<text x="160.4" y="76.6">DIM</text>
<text x="223.2" y="75">HEADER2X5</text>
<text x="233.6" y="80.8">Domino3PinRA</text>
<text x="47.9" y="101.2">RF</text>
<text x="160.4" y="97.5">RELAY</text>
<text x="233.6" y="96.7">J5</text>
<text x="47.9" y="116.9">MISC</text>
<text x="47.9" y="135.2">PIR</text>
<text x="95" y="139.4">MCU</text>
<text x="134.2" y="144.4">T14</text>
<text x="160.4" y="144.6">MEASURE VOLTAGE</text>
<text x="134.2" y="155.1">Test_Point_Pwr_80</text>
<text x="134.2" y="157.4">T15</text>
<text x="134.2" y="168.1">Test_Point_Pwr_80</text>
<text x="134.2" y="170.5">T16</text>
<text x="134.2" y="181.2">Test_Point_Pwr_80</text>
</g>
<g font-size="2.3">
<text x="200.7" y="51.5">+3.3V Mo rong lo</text>
<text x="207.5" y="53.6">phia</text>
<text x="245.2" y="51.5">+3.3V</text>
<text x="207.5" y="55.9">terminal</text>
<text x="194.4" y="60.4">PIR_IN</text>
<text x="27" y="131">PIR_IN</text>
<text x="176.1" y="177">Title</text>
<text x="186.5" y="179.7">&lt;Title&gt;</text>
<text x="176.1" y="184.9">Size</text>
<text x="186.5" y="184.9">Document Number</text>
<text x="262.4" y="184.9">Rev</text>
<text x="178.7" y="187.5">A</text>
<text x="186.5" y="187.5">&lt;Doc&gt;</text>
<text x="265" y="187.5">&lt;RevCo</text>
<text x="176.1" y="192.7">Date:</text>
<text x="189.7" y="192.7">Saturday, June 15, 2024</text>
<text x="228.4" y="192.7">Sheet</text>
<text x="241.5" y="192.7">1</text>
<text x="249.3" y="192.7">of</text>
<text x="257.2" y="192.7">1</text>
</g>
<g font-size="1.9">
<text x="46.6" y="9.4">5</text>
<text x="96.3" y="9.4">4</text>
<text x="146" y="9.4">3</text>
<text x="195.7" y="9.4">2</text>
<text x="245.4" y="9.4">1</text>
<text x="19.8" y="34.6">D</text>
<text x="270.9" y="34.6">D</text>
<text x="19.8" y="80.3">C</text>
<text x="270.9" y="80.3">C</text>
<text x="19.8" y="126.2">B</text>
<text x="270.9" y="126.2">B</text>
<text x="19.8" y="171.9">A</text>
<text x="270.9" y="171.9">A</text>
<text x="46.6" y="195.2">5</text>
<text x="96.3" y="195.2">4</text>
<text x="146" y="195.2">3</text>
<text x="195.7" y="195.2">2</text>
<text x="245.4" y="195.2">1</text>
</g>
</svg>
